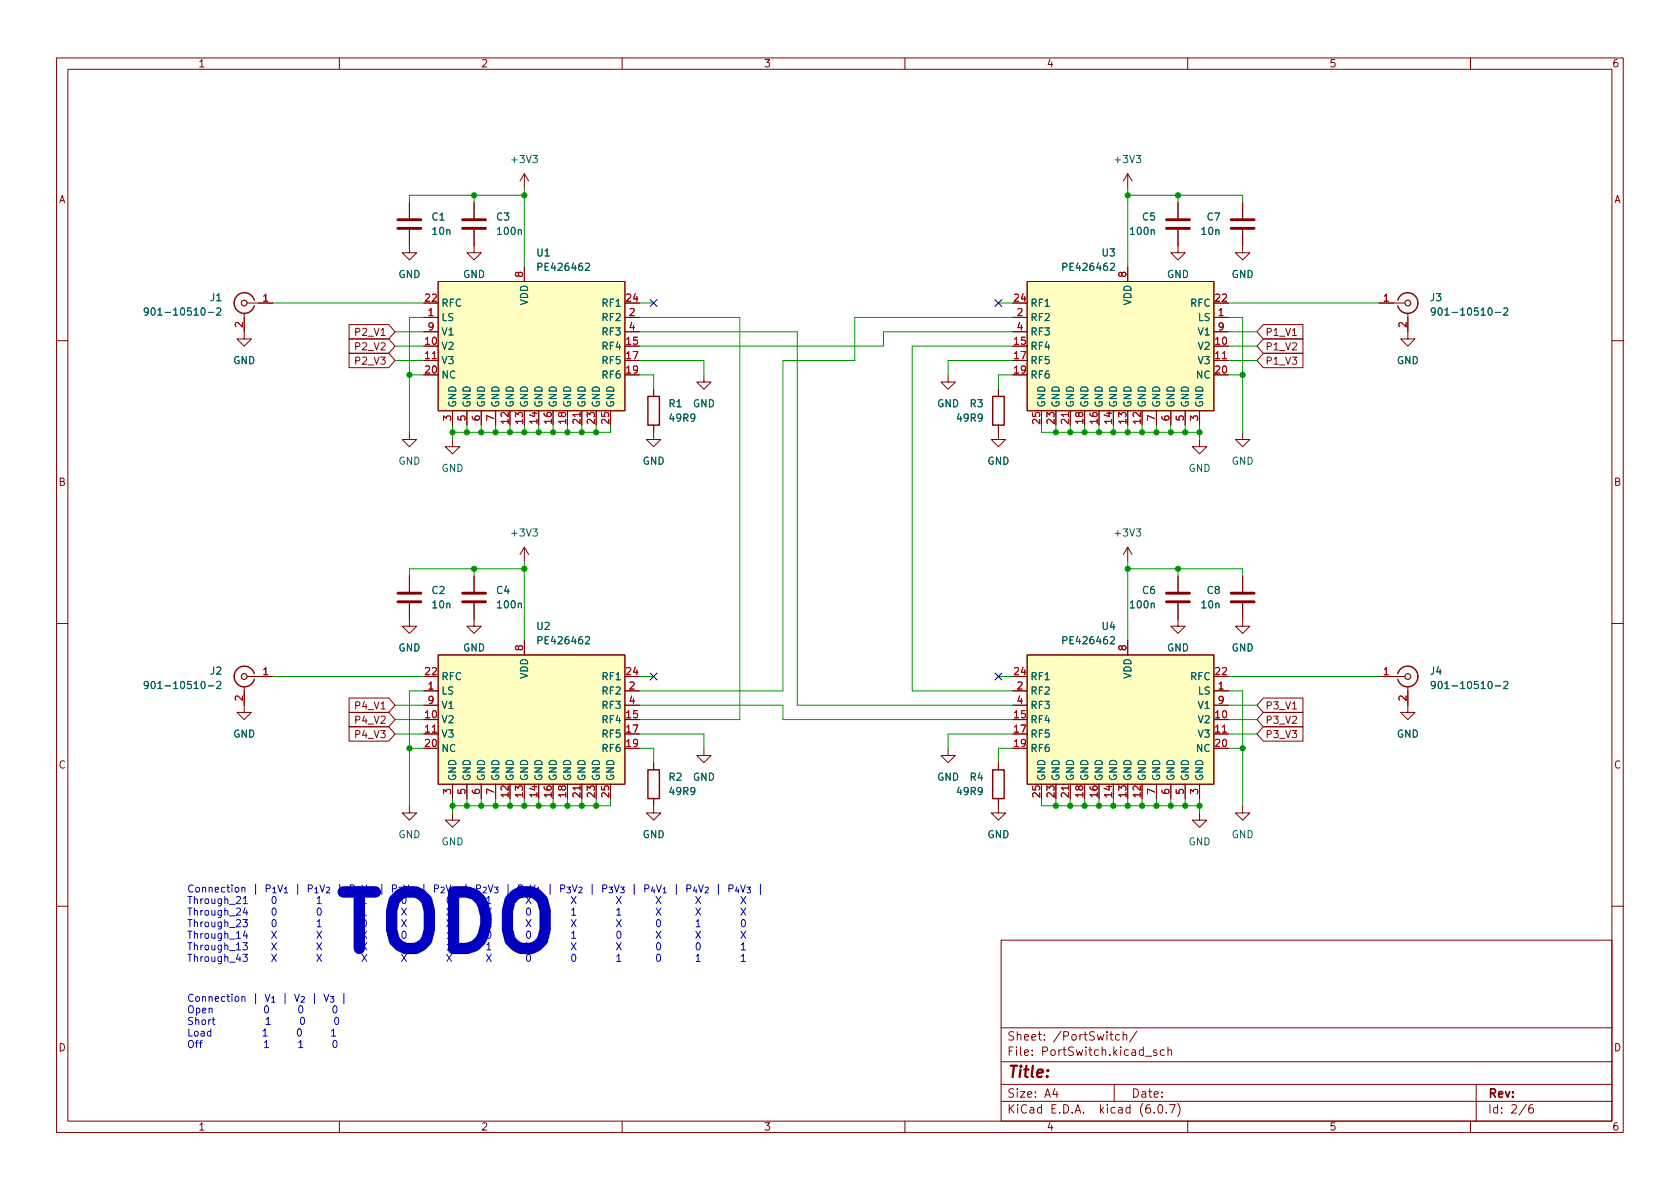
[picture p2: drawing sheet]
<svg xmlns="http://www.w3.org/2000/svg" width="297mm" height="210mm" viewBox="0 0 297 210" stroke-linecap="round" stroke-linejoin="round" font-family="sans-serif">
<g fill="none" stroke="#840000" stroke-width=".18">
<path d="M10 10.2h277v190.1h-277zM12 12.2h273v186.1h-273zM60 10.2v2M110 10.2v2M160 10.2v2M210 10.2v2M260 10.2v2M72.4 35.8v2.8M83.8 35.8v2.8M92.7 30.7v2.6M92.7 30.7l-.8 1.3M92.7 30.7l.8 1.3"/>
<path d="M199.4 30.7v2.6M199.4 30.7l.8 1.3M199.4 30.7l-.8 1.3M208.3 35.8v2.8M219.7 35.8v2.8M43.2 55.4v4.5h1.2l-1.2 1.3-1.3-1.3h1.3M43.7 53.6h4.6M61.7 57.4h7l1.1 1.3-1.1 1.2h-7zM61.7 59.9h7l1.1 1.3-1.1 1.3h-7zM72.4 40.6v4.1h1.3l-1.3 1.3-1.3-1.3h1.3M74.9 56.1h2.6M74.9 58.7h2.6"/>
<path d="M77.5 49.8h33v22.8h-33zM83.8 40.6v4.1h1.3l-1.3 1.3-1.3-1.3h1.3M92.7 47.2v2.6M110.5 56.1h2.5M110.5 58.7h2.5M179.1 56.1h2.5M179.1 58.7h2.5M181.6 49.8h33v22.8h-33zM199.4 47.2v2.6M208.3 40.6v4.1h-1.3l1.3 1.3 1.2-1.3h-1.2M214.6 56.1h2.6M214.6 58.7h2.6"/>
<path d="M219.7 40.6v4.1h-1.3l1.3 1.3 1.3-1.3h-1.3M223.4 57.4h7v2.5h-7l-1.2-1.2zM223.4 59.9h7v2.6h-7l-1.2-1.3zM243.8 53.6h4.6M248.9 55.4v4.5h-1.3l1.3 1.3 1.3-1.3h-1.3M10 60.2h2M61.7 62.5h7l1.1 1.2-1.1 1.3h-7zM72.4 76.4v1.3h1.3l-1.3 1.3-1.3-1.3h1.3M74.9 63.7h2.6M80 77.7v1.3h1.3l-1.3 1.3-1.3-1.3h1.3M80 72.6v2.6M82.5 72.6v2.6"/>
<path d="M85.1 72.6v2.6M87.6 72.6v2.6M102.9 72.6v2.6M115.6 75.2v2.5h1.2l-1.2 1.3-1.3-1.3h1.3M115.6 68.8v1.3M124.5 66.3v1.3h1.2l-1.2 1.2-1.3-1.2h1.3M167.6 66.3v1.3h-1.2l1.2 1.2 1.3-1.2h-1.3M176.5 75.2v2.5h-1.2l1.2 1.3 1.3-1.3h-1.3M176.5 68.8v1.3M189.2 72.6v2.6M204.5 72.6v2.6M207 72.6v2.6"/>
<path d="M209.5 72.6v2.6M212.1 77.7v1.3h-1.3l1.3 1.3 1.3-1.3h-1.3M212.1 72.6v2.6M214.6 63.7h2.6M219.7 76.4v1.3h-1.3l1.3 1.3 1.3-1.3h-1.3M223.4 62.5h7v2.5h-7l-1.2-1.3zM285 60.2h2M92.7 96.8v2.5M92.7 96.8l-.8 1.2M92.7 96.8l.8 1.2M199.4 96.8v2.5M199.4 96.8l.8 1.2"/>
<path d="M199.4 96.8l-.8 1.2M10 110.2h2M43.7 119.6h4.6M72.4 106.7v4h1.3l-1.3 1.3-1.3-1.3h1.3M72.4 101.8v2.8M77.5 115.8h33v22.9h-33zM83.8 106.7v4h1.3l-1.3 1.3-1.3-1.3h1.3M83.8 101.8v2.8M92.7 113.3v2.5M181.6 115.8h33v22.9h-33zM199.4 113.3v2.5M208.3 106.7v4h-1.3l1.3 1.3 1.2-1.3h-1.2"/>
<path d="M208.3 101.8v2.8M219.7 106.7v4h-1.3l1.3 1.3 1.3-1.3h-1.3M219.7 101.8v2.8M243.8 119.6h4.6M285 110.2h2M43.2 121.4v4.6h1.2l-1.2 1.2-1.3-1.2h1.3M61.7 123.4h7l1.1 1.3-1.1 1.3h-7zM61.7 128.5h7l1.1 1.3-1.1 1.3h-7zM61.7 126h7l1.1 1.2-1.1 1.3h-7zM74.9 122.2h2.6M74.9 129.8h2.6M74.9 124.7h2.6"/>
<path d="M80 138.7v2.5M82.5 138.7v2.5M85.1 138.7v2.5M87.6 138.7v2.5M102.9 138.7v2.5M110.5 122.2h2.5M110.5 124.7h2.5M115.6 134.9v1.2M124.5 132.3v1.3h1.2l-1.2 1.3-1.3-1.3h1.3M167.6 132.3v1.3h-1.2l1.2 1.3 1.3-1.3h-1.3M176.5 134.9v1.2M179.1 122.2h2.5"/>
<path d="M179.1 124.7h2.5M189.2 138.7v2.5M204.5 138.7v2.5M207 138.7v2.5M209.5 138.7v2.5M212.1 138.7v2.5M214.6 122.2h2.6M214.6 129.8h2.6M214.6 124.7h2.6M223.4 128.5h7v2.6h-7l-1.2-1.3zM223.4 123.4h7v2.6h-7l-1.2-1.3zM223.4 126h7v2.5h-7l-1.2-1.3z"/>
<path d="M248.9 121.4v4.6h-1.3l1.3 1.2 1.3-1.2h-1.3M72.4 142.5v1.3h1.3l-1.3 1.2-1.3-1.2h1.3M80 143.8v1.2h1.3l-1.3 1.3-1.3-1.3h1.3M115.6 141.2v2.6h1.2l-1.2 1.2-1.3-1.2h1.3M176.5 141.2v2.6h-1.2l1.2 1.2 1.3-1.2h-1.3M212.1 143.8v1.2h-1.3l1.3 1.3 1.3-1.3h-1.3M219.7 142.5v1.3h-1.3l1.3 1.2 1.3-1.2h-1.3M10 160.2h2M177 166.3h108v32h-108zM285 160.2h2M60 198.3v2M110 198.3v2"/>
<path d="M160 198.3v2M177 194.8h108M177 191.8h108M177 187.8h108M177 181.8h108M186.5 192.5l-.4 1h1M186.9 193v1M196.2 182.9h.6M196.4 182.4v1.3l.4 .2M197 191.8v3M197.9 183l-.4-.1-.3 .3v.4l.2 .3h.5M198.6 183.1l.2-.2 .3 .1 .1 .9"/>
<path d="M198.6 182.4v1.5M201 182.4l-1.3 1.9M202.5 186.8h1.1M204.1 196.7v.1M204.5 185.7l-.4-.1-.2 .2 .1 .3 .5 .1v.4h-.6M204.9 195.4l.2-.1a.81 .81 0 0 1 .6 .7 .81 .81 0 0 1-.3 .8h-.2a.81 .81 0 0 1-.6-.6 .81 .81 0 0 1 .3-.8zM205.9 185.7l-.5-.1-.3 .3v.4l.2 .3h.6M206.2 196.7v.1M206.5 185.8l.2-.2 .4 .1v.9M206.5 185.1v1.5M206.8 195.3h1l-.7 1.5M208.2 195.1a1.72 1.72 0 0 1 0 2.3"/>
<path d="M210 198.3v2M260 198.3v2M261 191.8v6.5M269.9 195.3l-1.3 1.9M271 195.3a.6 .6 0 0 0-.7 .7v.5l.1 .3h.5l.2-.1 .1-.5-.2-.2-.4-.1-.3 .3"/>
</g>
<g fill="none" stroke="#840000" stroke-width=".51">
<path d="M70.4 38.9h4M81.8 38.9h4.1M206.2 38.9h4.1M217.7 38.9h4M70.4 40.4h4M81.8 40.4h4.1M206.2 40.4h4.1M217.7 40.4h4M70.4 106.4h4M70.4 104.9h4M81.8 106.4h4.1M81.8 104.9h4.1"/>
<path d="M206.2 106.4h4.1M206.2 104.9h4.1M217.7 106.4h4M217.7 104.9h4"/>
</g>
<g fill="#ffffc2" stroke="#ffffc2" stroke-width=".18">
<path d="M77.5 115.8h33v22.9h-33z"/>
<path d="M181.6 49.8h33v22.8h-33z"/>
<path d="M181.6 115.8h33v22.9h-33z"/>
<path d="M77.5 49.8h33v22.8h-33z"/>
</g>
<path d="M45 53.1a1.81 1.81 0 0 0-2.8-1 1.81 1.81 0 0 0 0 3 1.81 1.81 0 0 0 2.8-1M247.1 53.1a1.81 1.81 0 0 1 2.8-1 1.81 1.81 0 0 1 0 3 1.81 1.81 0 0 1-2.8-1M114.6 70.1h2v5.1h-2zM175.5 70.1h2v5.1h-2zM45 119.1a1.81 1.81 0 0 0-2.8-.9 1.81 1.81 0 0 0 0 2.9 1.81 1.81 0 0 0 2.8-1M247.1 119.1a1.81 1.81 0 0 1 2.8-.9 1.81 1.81 0 0 1 0 2.9 1.81 1.81 0 0 1-2.8-1M114.6 136.1h2v5.1h-2zM175.5 136.1h2v5.1h-2z" fill="none" stroke="#840000" stroke-width=".25"/>
<g fill="none" stroke="#840000" stroke-width=".2">
<circle cx="43.2" cy="53.6" r=".51"/>
<circle cx="248.9" cy="53.6" r=".51"/>
<circle cx="43.2" cy="119.6" r=".51"/>
<circle cx="248.9" cy="119.6" r=".51"/>
</g>
<path d="M26.2 55l-.2 .2h-.3l-.2-.2 .1-.5h.4l.2 .1a.84 .84 0 0 1-.3 1.1h-.3M26.8 54.6l.2-.1a.68 .68 0 0 1 .5 .6 .68 .68 0 0 1-.5 .6l-.2-.1-.1-.4zM38.3 54.6l.5-.1 .2 .3-.7 .9h.7M253.8 55l-.3 .2h-.2l-.2-.2 .1-.5h.3l.2 .1a.84 .84 0 0 1-.3 1.1h-.2M254.4 54.6l.2-.1a.68 .68 0 0 1 .4 .6 .68 .68 0 0 1-.4 .6l-.2-.1-.1-.4zM265.9 54.6l.5-.1 .2 .3-.8 .9h.8M26.2 121l-.2 .3h-.3l-.2-.3 .1-.4 .4-.1 .2 .1a.84 .84 0 0 1-.3 1.2h-.3M26.8 120.6l.2-.1a.68 .68 0 0 1 .5 .6 .68 .68 0 0 1-.5 .7l-.2-.2-.1-.3zM38.3 120.6l.5-.1 .2 .4-.7 .9h.7M253.8 121l-.3 .3h-.2l-.2-.3 .1-.4 .3-.1 .2 .1a.84 .84 0 0 1-.3 1.2h-.2M254.4 120.6l.2-.1a.68 .68 0 0 1 .4 .6 .68 .68 0 0 1-.4 .7l-.2-.2-.1-.3zM265.9 120.6l.5-.1 .2 .4-.8 .9h.8" fill="none" stroke="#006464" stroke-width=".18"/>
<g fill="none" stroke="#0000c2" stroke-width=".18">
<path d="M43 158.9l.4-.4v1.3M43 159.8h.7M48.3 158.6l.1-.1a.68 .68 0 0 1 .4 .7 .68 .68 0 0 1-.4 .6 .84 .84 0 0 1-.1-1.2zM109 158.5l.8 1.3M109.8 158.5l-.8 1.3M116 158.5l.9 1.3M116.9 158.5l-.9 1.3M123 158.5l.9 1.3M123.9 158.5l-.9 1.3M131 158.5l.9 1.3M131.9 158.5l-.9 1.3M37.7 179.9v1.1l.3 .2"/>
<path d="M43 162.6h.7l-.4 .5 .4 .1v.6l-.2 .1-.5-.1M43 166.7h.7l-.4 .5 .4 .1v.6l-.2 .1-.5-.1M43 168.7h.7l-.4 .5 .4 .2v.5l-.2 .1-.5-.1M43.3 160.5l-.3 .9h.8M43.3 164.6l-.3 .9h.8M43.6 161v.8M43.6 165.1v.8M46.9 178l.2-.1a.68 .68 0 0 1 .4 .6 .68 .68 0 0 1-.4 .6l-.2-.1-.1-.4zM48 164.7l.9 1.2M48 166.7l.9 1.3M48 168.7l.9 1.3M48.3 160.6h.1a.68 .68 0 0 1 .4 .6 .68 .68 0 0 1-.4 .6 .84 .84 0 0 1-.1-1.2z"/>
<path d="M48.3 162.7l.1-.1a.68 .68 0 0 1 .4 .6 .68 .68 0 0 1-.4 .7 .84 .84 0 0 1-.1-1.2zM48.9 164.7l-.9 1.2M48.9 166.7l-.9 1.3M48.9 168.7l-.9 1.3M52.9 178l.2-.1a.68 .68 0 0 1 .5 .6 .68 .68 0 0 1-.5 .6l-.2-.1-.1-.4zM59 178l.2-.1a.68 .68 0 0 1 .4 .6 .68 .68 0 0 1-.4 .6l-.2-.1-.1-.4zM60.8 175.7v1.8M109 162.6l.8 1.3M109 166.7l.8 1.3M109.1 160.9l.3-.3v1.2M109.1 169.1l.3-.4v1.3M109.1 161.8h.7"/>
<path d="M109.1 170h.7M109.2 164.8l.2-.1a.68 .68 0 0 1 .4 .6 .68 .68 0 0 1-.4 .6l-.2-.1-.1-.4zM109.8 162.6l-.8 1.3M109.8 166.7l-.8 1.3M116 160.6l.9 1.2M116 164.7l.9 1.2M116.2 162.7l.2-.1a.68 .68 0 0 1 .4 .6 .68 .68 0 0 1-.4 .7l-.2-.1-.1-.4zM116.2 166.8l.2-.1a.68 .68 0 0 1 .4 .6 .68 .68 0 0 1-.4 .7l-.2-.1-.1-.4zM116.2 168.9l.2-.2a.68 .68 0 0 1 .4 .7 .68 .68 0 0 1-.4 .6l-.2-.1-.1-.4zM116.9 160.6l-.9 1.2M116.9 164.7l-.9 1.2M123 160.6l.9 1.2"/>
<path d="M123 164.7l.9 1.2M123.1 163l.3-.4v1.3M123.1 169.1l.3-.4v1.3M123.1 163.9h.7M123.1 170h.7M123.2 166.8l.2-.1a.68 .68 0 0 1 .4 .6 .68 .68 0 0 1-.4 .7l-.2-.1-.1-.4zM123.9 160.6l-.9 1.2M123.9 164.7l-.9 1.2M131 160.6l.9 1.2M131 164.7l.9 1.2M131.1 167.1l.3-.4v1.3M131.1 169.1l.3-.4v1.3"/>
<path d="M131.1 168h.7M131.1 170h.7M131.2 162.7l.2-.1a.68 .68 0 0 1 .4 .6 .68 .68 0 0 1-.4 .7l-.2-.1-.1-.4zM131.9 160.6l-.9 1.2M131.9 164.7l-.9 1.2M37.5 180.3h.5M46.5 182.3l.4-.4v1.3M46.5 183.2h.7M46.8 184.4l.3-.4v1.3M46.8 185.3h.7M47.1 180.3l.3-.4v1.3M47.1 181.2h.7"/>
<path d="M52.8 182l.1-.1a.68 .68 0 0 1 .4 .7 .68 .68 0 0 1-.4 .6 .84 .84 0 0 1-.1-1.2zM52.8 184.4l.4-.4v1.3M52.8 185.3h.7M53.2 180l.2-.1a.68 .68 0 0 1 .5 .6 .68 .68 0 0 1-.5 .7l-.2-.2-.1-.3zM58.6 182.3l.4-.4v1.3M58.6 183.2h.7M59 184.1l.2-.1a.68 .68 0 0 1 .4 .6 .68 .68 0 0 1-.4 .7l-.2-.2-.1-.3zM59.3 180l.2-.1a.68 .68 0 0 1 .4 .6 .68 .68 0 0 1-.4 .7l-.2-.2-.1-.3z"/>
</g>
<g fill="none" stroke="#009600" stroke-width=".18">
<path d="M83.8 34.5v1.3M92.7 34.5h-20.3v1.3M92.7 33.3v13.9M199.4 33.3v13.9M199.4 34.5h20.3v1.3M208.3 34.5v1.3M48.3 53.6h26.6M69.8 58.7h5.1M74.9 56.1h-2.5v20.3M113 56.1h17.8v71.1h-17.8M113 58.7h28v66h38.1M113 53.6h2.6"/>
<path d="M176.5 53.6h2.6M179.1 56.1h-28v7.6h-12.7v58.5h-25.4M179.1 58.7h-22.9v2.5h-43.2M217.2 58.7h5M217.2 56.1h2.5v20.3M217.2 53.6h26.6M69.8 61.2h5.1M69.8 63.7h5.1M72.4 66.3h2.5M80 75.2v2.5M82.5 75.2v1.2M85.1 75.2v1.2"/>
<path d="M87.6 75.2v1.2M90.2 75.2v1.2M92.7 75.2v1.2M95.2 75.2v1.2M97.8 75.2v1.2M100.3 75.2v1.2M102.9 75.2v1.2M105.4 75.2v1.2M107.9 75.2v1.2h-27.9M113 66.3h2.6v2.5M113 63.7h11.5v2.6M179.1 66.3h-2.6v2.5"/>
<path d="M179.1 63.7h-11.5v2.6M179.1 61.2h-17.8v61h17.8M184.1 75.2v1.2h28M186.7 75.2v1.2M189.2 75.2v1.2M191.8 75.2v1.2M194.3 75.2v1.2M196.8 75.2v1.2M199.4 75.2v1.2M201.9 75.2v1.2M204.5 75.2v1.2M207 75.2v1.2"/>
<path d="M209.5 75.2v1.2M212.1 75.2v2.5M217.2 61.2h5M217.2 66.3h2.5M217.2 63.7h5M92.7 99.3v14M199.4 99.3v14M48.3 119.6h26.6M83.8 100.6v1.2M92.7 100.6h-20.3v1.2M113 119.6h2.6M176.5 119.6h2.6"/>
<path d="M199.4 100.6h20.3v1.2M208.3 100.6v1.2M217.2 119.6h26.6M69.8 129.8h5.1M69.8 127.2h5.1M69.8 124.7h5.1M72.4 132.3h2.5M74.9 122.2h-2.5v20.3M113 129.8h11.5v2.5M113 132.3h2.6v2.6M113 124.7h25.4v2.5h40.7M179.1 132.3h-2.6v2.6"/>
<path d="M179.1 129.8h-11.5v2.5M217.2 129.8h5M217.2 132.3h2.5M217.2 127.2h5M217.2 122.2h2.5v20.3M217.2 124.7h5M80 141.2v2.6M82.5 141.2v1.3M85.1 141.2v1.3M87.6 141.2v1.3M90.2 141.2v1.3M92.7 141.2v1.3"/>
<path d="M95.2 141.2v1.3M97.8 141.2v1.3M100.3 141.2v1.3M102.9 141.2v1.3M105.4 141.2v1.3M107.9 141.2v1.3h-27.9M184.1 141.2v1.3h28M186.7 141.2v1.3M189.2 141.2v1.3M191.8 141.2v1.3M194.3 141.2v1.3M196.8 141.2v1.3"/>
<path d="M199.4 141.2v1.3M201.9 141.2v1.3M204.5 141.2v1.3M207 141.2v1.3M209.5 141.2v1.3M212.1 141.2v2.6"/>
</g>
<path d="M115 53l1.2 1.2M116.2 53l-1.2 1.2M175.9 53l1.2 1.2M177.1 53l-1.2 1.2M115 119l1.2 1.2M116.2 119l-1.2 1.2M175.9 119l1.2 1.2M177.1 119l-1.2 1.2" fill="none" stroke="#000084" stroke-width=".18"/>
<g fill="#009600" stroke="#009600" stroke-width=".18">
<circle cx="199.4" cy="142.5" r=".46"/>
<circle cx="196.8" cy="142.5" r=".46"/>
<circle cx="189.2" cy="142.5" r=".46"/>
<circle cx="186.7" cy="142.5" r=".46"/>
<circle cx="194.3" cy="142.5" r=".46"/>
<circle cx="191.8" cy="142.5" r=".46"/>
<circle cx="201.9" cy="142.5" r=".46"/>
<circle cx="191.8" cy="76.4" r=".46"/>
<circle cx="194.3" cy="76.4" r=".46"/>
<circle cx="199.4" cy="76.4" r=".46"/>
<circle cx="189.2" cy="76.4" r=".46"/>
<circle cx="186.7" cy="76.4" r=".46"/>
<circle cx="196.8" cy="76.4" r=".46"/>
<circle cx="199.4" cy="34.5" r=".46"/>
<circle cx="208.3" cy="34.5" r=".46"/>
<circle cx="201.9" cy="76.4" r=".46"/>
<circle cx="204.5" cy="76.4" r=".46"/>
<circle cx="207" cy="76.4" r=".46"/>
<circle cx="219.7" cy="66.3" r=".46"/>
<circle cx="212.1" cy="76.4" r=".46"/>
<circle cx="209.5" cy="76.4" r=".46"/>
<circle cx="209.5" cy="142.5" r=".46"/>
<circle cx="212.1" cy="142.5" r=".46"/>
<circle cx="207" cy="142.5" r=".46"/>
<circle cx="204.5" cy="142.5" r=".46"/>
<circle cx="208.3" cy="100.6" r=".46"/>
<circle cx="199.4" cy="100.6" r=".46"/>
<circle cx="219.7" cy="132.3" r=".46"/>
<circle cx="72.4" cy="132.3" r=".46"/>
<circle cx="83.8" cy="100.6" r=".46"/>
<circle cx="92.7" cy="100.6" r=".46"/>
<circle cx="80" cy="142.5" r=".46"/>
<circle cx="90.2" cy="76.4" r=".46"/>
<circle cx="92.7" cy="34.5" r=".46"/>
<circle cx="83.8" cy="34.5" r=".46"/>
<circle cx="72.4" cy="66.3" r=".46"/>
<circle cx="82.5" cy="76.4" r=".46"/>
<circle cx="80" cy="76.4" r=".46"/>
<circle cx="102.9" cy="142.5" r=".46"/>
<circle cx="105.4" cy="142.5" r=".46"/>
<circle cx="102.9" cy="76.4" r=".46"/>
<circle cx="97.8" cy="76.4" r=".46"/>
<circle cx="100.3" cy="76.4" r=".46"/>
<circle cx="87.6" cy="76.4" r=".46"/>
<circle cx="85.1" cy="76.4" r=".46"/>
<circle cx="92.7" cy="76.4" r=".46"/>
<circle cx="95.2" cy="76.4" r=".46"/>
<circle cx="105.4" cy="76.4" r=".46"/>
<circle cx="95.2" cy="142.5" r=".46"/>
<circle cx="92.7" cy="142.5" r=".46"/>
<circle cx="90.2" cy="142.5" r=".46"/>
<circle cx="85.1" cy="142.5" r=".46"/>
<circle cx="87.6" cy="142.5" r=".46"/>
<circle cx="100.3" cy="142.5" r=".46"/>
<circle cx="97.8" cy="142.5" r=".46"/>
<circle cx="82.5" cy="142.5" r=".46"/>
</g>
<text font-size="13.9" fill="#0000c2" x="58.4" y="168.2">TODO</text>
<text font-size="2.8" fill="#840000" x="178" y="190.6">Title:</text>
<g font-size="2.1" fill="#840000">
<text x="178" y="184">Sheet: /PortSwitch/</text>
<text x="178" y="186.7">File: PortSwitch.kicad_sch</text>
<text x="178" y="196.9">KiCad E.D.A. kicad (6.0.7)</text>
<text x="178" y="194.1">Size: A4</text>
<text x="200" y="194.1">Date:</text>
<text x="263" y="194.1">Rev:</text>
<text x="263" y="196.9">Id: 2/6</text>
</g>
<g font-size="1.8" fill="#840000">
<text x="35" y="11.9">1</text>
<text x="85" y="11.9">2</text>
<text x="135" y="11.9">3</text>
<text x="185" y="11.9">4</text>
<text x="235" y="11.9">5</text>
<text x="285" y="11.9">6</text>
<text x="10.3" y="35.9">A</text>
<text x="285.3" y="35.9">A</text>
<text x="63.1" y="59.4">P2_V1</text>
<text x="223.7" y="59.4">P1_V1</text>
<text x="63.1" y="61.9">P2_V2</text>
<text x="63.1" y="64.5">P2_V3</text>
<text x="223.7" y="64.5">P1_V3</text>
<text x="223.7" y="61.9">P1_V2</text>
<text x="10.3" y="85.9">B</text>
<text x="285.3" y="85.9">B</text>
<text x="63.1" y="125.4">P4_V1</text>
<text x="223.7" y="125.4">P3_V1</text>
<text x="63.1" y="130.5">P4_V3</text>
<text x="63.1" y="128">P4_V2</text>
<text x="223.7" y="130.5">P3_V3</text>
<text x="223.7" y="128">P3_V2</text>
<text x="10.3" y="135.9">C</text>
<text x="285.3" y="135.9">C</text>
<text x="10.3" y="185.9">D</text>
<text x="285.3" y="185.9">D</text>
<text x="35" y="199.9">1</text>
<text x="85" y="199.9">2</text>
<text x="135" y="199.9">3</text>
<text x="185" y="199.9">4</text>
<text x="235" y="199.9">5</text>
<text x="285" y="199.9">6</text>
</g>
<g font-size="1.8" fill="#006464">
<text x="90.6" y="28.8">+3V3</text>
<text x="197.3" y="28.8">+3V3</text>
<text x="76.4" y="39">C1</text>
<text x="76.5" y="41.5">10n</text>
<text x="87.8" y="39">C3</text>
<text x="88.1" y="41.5">100n</text>
<text x="200" y="41.5">100n</text>
<text x="202" y="39">C5</text>
<text x="212.5" y="41.5">10n</text>
<text x="213.5" y="39">C7</text>
<text x="94.9" y="45.3">U1</text>
<text x="95.5" y="47.9">PE426462</text>
<text x="188.3" y="47.9">PE426462</text>
<text x="194.9" y="45.3">U3</text>
<text x="37.2" y="53.2">J1</text>
<text x="70.4" y="49.1">GND</text>
<text x="81.9" y="49.1">GND</text>
<text x="206.3" y="49.1">GND</text>
<text x="217.7" y="49.1">GND</text>
<text x="252.9" y="53.2">J3</text>
<text x="27.3" y="55.8">901-10510-2</text>
<text x="78" y="56.8">LS</text>
<text x="78" y="54.2">RFC</text>
<text x="78" y="59.3">V1</text>
<text x="93.3" y="54" transform="rotate(-90 93.3 54)">VDD</text>
<text x="106.6" y="56.8">RF2</text>
<text x="106.6" y="54.2">RF1</text>
<text x="106.6" y="59.3">RF3</text>
<text x="182.1" y="56.8">RF2</text>
<text x="182.1" y="54.2">RF1</text>
<text x="182.1" y="59.3">RF3</text>
<text x="200" y="54" transform="rotate(-90 200 54)">VDD</text>
<text x="210.5" y="54.2">RFC</text>
<text x="211.9" y="56.8">LS</text>
<text x="212" y="59.3">V1</text>
<text x="254.8" y="55.8">901-10510-2</text>
<text x="41.2" y="64.4">GND</text>
<text x="78" y="61.8">V2</text>
<text x="78" y="64.4">V3</text>
<text x="106.6" y="61.8">RF4</text>
<text x="106.6" y="64.4">RF5</text>
<text x="182.1" y="61.8">RF4</text>
<text x="182.1" y="64.4">RF5</text>
<text x="212" y="61.8">V2</text>
<text x="212" y="64.4">V3</text>
<text x="247" y="64.4">GND</text>
<text x="78" y="66.9">NC</text>
<text x="106.6" y="66.9">RF6</text>
<text x="182.1" y="66.9">RF6</text>
<text x="211.6" y="66.9">NC</text>
<text x="80.6" y="72.1" transform="rotate(-90 80.6 72.1)">GND</text>
<text x="83.2" y="72.1" transform="rotate(-90 83.2 72.1)">GND</text>
<text x="85.7" y="72.1" transform="rotate(-90 85.7 72.1)">GND</text>
<text x="88.3" y="72.1" transform="rotate(-90 88.3 72.1)">GND</text>
<text x="90.8" y="72.1" transform="rotate(-90 90.8 72.1)">GND</text>
<text x="93.3" y="72.1" transform="rotate(-90 93.3 72.1)">GND</text>
<text x="95.9" y="72.1" transform="rotate(-90 95.9 72.1)">GND</text>
<text x="98.4" y="72.1" transform="rotate(-90 98.4 72.1)">GND</text>
<text x="101" y="72.1" transform="rotate(-90 101 72.1)">GND</text>
<text x="103.5" y="72.1" transform="rotate(-90 103.5 72.1)">GND</text>
<text x="106" y="72.1" transform="rotate(-90 106 72.1)">GND</text>
<text x="108.6" y="72.1" transform="rotate(-90 108.6 72.1)">GND</text>
<text x="118.3" y="72">R1</text>
<text x="118.5" y="74.5">49R9</text>
<text x="122.5" y="72">GND</text>
<text x="165.7" y="72">GND</text>
<text x="169.3" y="74.5">49R9</text>
<text x="171.5" y="72">R3</text>
<text x="184.8" y="72.1" transform="rotate(-90 184.8 72.1)">GND</text>
<text x="187.3" y="72.1" transform="rotate(-90 187.3 72.1)">GND</text>
<text x="189.9" y="72.1" transform="rotate(-90 189.9 72.1)">GND</text>
<text x="192.4" y="72.1" transform="rotate(-90 192.4 72.1)">GND</text>
<text x="194.9" y="72.1" transform="rotate(-90 194.9 72.1)">GND</text>
<text x="197.5" y="72.1" transform="rotate(-90 197.5 72.1)">GND</text>
<text x="200" y="72.1" transform="rotate(-90 200 72.1)">GND</text>
<text x="202.6" y="72.1" transform="rotate(-90 202.6 72.1)">GND</text>
<text x="205.1" y="72.1" transform="rotate(-90 205.1 72.1)">GND</text>
<text x="207.6" y="72.1" transform="rotate(-90 207.6 72.1)">GND</text>
<text x="210.2" y="72.1" transform="rotate(-90 210.2 72.1)">GND</text>
<text x="212.7" y="72.1" transform="rotate(-90 212.7 72.1)">GND</text>
<text x="70.4" y="82.2">GND</text>
<text x="78" y="83.4">GND</text>
<text x="113.6" y="82.2">GND</text>
<text x="174.6" y="82.2">GND</text>
<text x="210.1" y="83.4">GND</text>
<text x="217.7" y="82.2">GND</text>
<text x="90.6" y="94.9">+3V3</text>
<text x="197.3" y="94.9">+3V3</text>
<text x="76.4" y="105">C2</text>
<text x="76.5" y="107.6">10n</text>
<text x="87.8" y="105">C4</text>
<text x="88.1" y="107.6">100n</text>
<text x="200" y="107.6">100n</text>
<text x="202" y="105">C6</text>
<text x="212.5" y="107.6">10n</text>
<text x="213.5" y="105">C8</text>
<text x="94.9" y="111.4">U2</text>
<text x="95.5" y="113.9">PE426462</text>
<text x="188.3" y="113.9">PE426462</text>
<text x="194.9" y="111.4">U4</text>
<text x="37.2" y="119.3">J2</text>
<text x="70.4" y="115.2">GND</text>
<text x="81.9" y="115.2">GND</text>
<text x="206.3" y="115.2">GND</text>
<text x="217.7" y="115.2">GND</text>
<text x="252.9" y="119.3">J4</text>
<text x="27.3" y="121.8">901-10510-2</text>
<text x="78" y="122.8">LS</text>
<text x="78" y="120.3">RFC</text>
<text x="78" y="125.3">V1</text>
<text x="93.3" y="120.1" transform="rotate(-90 93.3 120.1)">VDD</text>
<text x="106.6" y="122.8">RF2</text>
<text x="106.6" y="120.3">RF1</text>
<text x="106.6" y="125.3">RF3</text>
<text x="182.1" y="122.8">RF2</text>
<text x="182.1" y="120.3">RF1</text>
<text x="182.1" y="125.3">RF3</text>
<text x="200" y="120.1" transform="rotate(-90 200 120.1)">VDD</text>
<text x="210.5" y="120.3">RFC</text>
<text x="211.9" y="122.8">LS</text>
<text x="212" y="125.3">V1</text>
<text x="254.8" y="121.8">901-10510-2</text>
<text x="41.2" y="130.4">GND</text>
<text x="78" y="127.9">V2</text>
<text x="78" y="130.4">V3</text>
<text x="106.6" y="127.9">RF4</text>
<text x="106.6" y="130.4">RF5</text>
<text x="182.1" y="127.9">RF4</text>
<text x="182.1" y="130.4">RF5</text>
<text x="212" y="127.9">V2</text>
<text x="212" y="130.4">V3</text>
<text x="247" y="130.4">GND</text>
<text x="78" y="133">NC</text>
<text x="106.6" y="133">RF6</text>
<text x="182.1" y="133">RF6</text>
<text x="211.6" y="133">NC</text>
<text x="80.6" y="138.2" transform="rotate(-90 80.6 138.2)">GND</text>
<text x="83.2" y="138.2" transform="rotate(-90 83.2 138.2)">GND</text>
<text x="85.7" y="138.2" transform="rotate(-90 85.7 138.2)">GND</text>
<text x="88.3" y="138.2" transform="rotate(-90 88.3 138.2)">GND</text>
<text x="90.8" y="138.2" transform="rotate(-90 90.8 138.2)">GND</text>
<text x="93.3" y="138.2" transform="rotate(-90 93.3 138.2)">GND</text>
<text x="95.9" y="138.2" transform="rotate(-90 95.9 138.2)">GND</text>
<text x="98.4" y="138.2" transform="rotate(-90 98.4 138.2)">GND</text>
<text x="101" y="138.2" transform="rotate(-90 101 138.2)">GND</text>
<text x="103.5" y="138.2" transform="rotate(-90 103.5 138.2)">GND</text>
<text x="106" y="138.2" transform="rotate(-90 106 138.2)">GND</text>
<text x="108.6" y="138.2" transform="rotate(-90 108.6 138.2)">GND</text>
<text x="118.3" y="138">R2</text>
<text x="118.5" y="140.6">49R9</text>
<text x="122.5" y="138">GND</text>
<text x="165.7" y="138">GND</text>
<text x="169.3" y="140.6">49R9</text>
<text x="171.5" y="138">R4</text>
<text x="184.8" y="138.2" transform="rotate(-90 184.8 138.2)">GND</text>
<text x="187.3" y="138.2" transform="rotate(-90 187.3 138.2)">GND</text>
<text x="189.9" y="138.2" transform="rotate(-90 189.9 138.2)">GND</text>
<text x="192.4" y="138.2" transform="rotate(-90 192.4 138.2)">GND</text>
<text x="194.9" y="138.2" transform="rotate(-90 194.9 138.2)">GND</text>
<text x="197.5" y="138.2" transform="rotate(-90 197.5 138.2)">GND</text>
<text x="200" y="138.2" transform="rotate(-90 200 138.2)">GND</text>
<text x="202.6" y="138.2" transform="rotate(-90 202.6 138.2)">GND</text>
<text x="205.1" y="138.2" transform="rotate(-90 205.1 138.2)">GND</text>
<text x="207.6" y="138.2" transform="rotate(-90 207.6 138.2)">GND</text>
<text x="210.2" y="138.2" transform="rotate(-90 210.2 138.2)">GND</text>
<text x="212.7" y="138.2" transform="rotate(-90 212.7 138.2)">GND</text>
<text x="70.4" y="148.2">GND</text>
<text x="78" y="149.5">GND</text>
<text x="113.6" y="148.2">GND</text>
<text x="174.6" y="148.2">GND</text>
<text x="210.1" y="149.5">GND</text>
<text x="217.7" y="148.2">GND</text>
</g>
<g font-size="1.8" fill="#a90000">
<text x="46.5" y="53.3">1</text>
<text x="75.2" y="53.3">22</text>
<text x="92.5" y="49" transform="rotate(-90 92.5 49)">8</text>
<text x="110.8" y="53.3">24</text>
<text x="179.4" y="53.3">24</text>
<text x="199.1" y="49" transform="rotate(-90 199.1 49)">8</text>
<text x="214.9" y="53.3">22</text>
<text x="244.6" y="53.3">1</text>
<text x="42.9" y="57.9" transform="rotate(-90 42.9 57.9)">2</text>
<text x="75.7" y="55.9">1</text>
<text x="75.7" y="58.4">9</text>
<text x="111.3" y="55.9">2</text>
<text x="111.3" y="58.4">4</text>
<text x="179.8" y="55.9">2</text>
<text x="179.8" y="58.4">4</text>
<text x="215.4" y="55.9">1</text>
<text x="215.4" y="58.4">9</text>
<text x="248.7" y="57.9" transform="rotate(-90 248.7 57.9)">2</text>
<text x="75.2" y="61">10</text>
<text x="75.2" y="63.5">11</text>
<text x="110.8" y="61">15</text>
<text x="110.8" y="63.5">17</text>
<text x="179.4" y="61">15</text>
<text x="179.4" y="63.5">17</text>
<text x="214.9" y="61">10</text>
<text x="214.9" y="63.5">11</text>
<text x="75.2" y="66">20</text>
<text x="110.8" y="66">19</text>
<text x="179.4" y="66">19</text>
<text x="214.9" y="66">20</text>
<text x="79.8" y="74.4" transform="rotate(-90 79.8 74.4)">3</text>
<text x="82.3" y="74.4" transform="rotate(-90 82.3 74.4)">5</text>
<text x="84.8" y="74.4" transform="rotate(-90 84.8 74.4)">6</text>
<text x="87.4" y="74.4" transform="rotate(-90 87.4 74.4)">7</text>
<text x="89.9" y="74.9" transform="rotate(-90 89.9 74.9)">12</text>
<text x="92.5" y="74.9" transform="rotate(-90 92.5 74.9)">13</text>
<text x="95" y="74.9" transform="rotate(-90 95 74.9)">14</text>
<text x="97.5" y="74.9" transform="rotate(-90 97.5 74.9)">16</text>
<text x="100.1" y="74.9" transform="rotate(-90 100.1 74.9)">18</text>
<text x="102.6" y="74.9" transform="rotate(-90 102.6 74.9)">21</text>
<text x="105.2" y="74.9" transform="rotate(-90 105.2 74.9)">23</text>
<text x="107.7" y="74.9" transform="rotate(-90 107.7 74.9)">25</text>
<text x="183.9" y="74.9" transform="rotate(-90 183.9 74.9)">25</text>
<text x="186.4" y="74.9" transform="rotate(-90 186.4 74.9)">23</text>
<text x="189" y="74.9" transform="rotate(-90 189 74.9)">21</text>
<text x="191.5" y="74.9" transform="rotate(-90 191.5 74.9)">18</text>
<text x="194.1" y="74.9" transform="rotate(-90 194.1 74.9)">16</text>
<text x="196.6" y="74.9" transform="rotate(-90 196.6 74.9)">14</text>
<text x="199.1" y="74.9" transform="rotate(-90 199.1 74.9)">13</text>
<text x="201.7" y="74.9" transform="rotate(-90 201.7 74.9)">12</text>
<text x="204.2" y="74.4" transform="rotate(-90 204.2 74.4)">7</text>
<text x="206.8" y="74.4" transform="rotate(-90 206.8 74.4)">6</text>
<text x="209.3" y="74.4" transform="rotate(-90 209.3 74.4)">5</text>
<text x="211.8" y="74.4" transform="rotate(-90 211.8 74.4)">3</text>
<text x="46.5" y="119.4">1</text>
<text x="75.2" y="119.4">22</text>
<text x="92.5" y="115" transform="rotate(-90 92.5 115)">8</text>
<text x="110.8" y="119.4">24</text>
<text x="179.4" y="119.4">24</text>
<text x="199.1" y="115" transform="rotate(-90 199.1 115)">8</text>
<text x="214.9" y="119.4">22</text>
<text x="244.6" y="119.4">1</text>
<text x="42.9" y="123.9" transform="rotate(-90 42.9 123.9)">2</text>
<text x="75.7" y="121.9">1</text>
<text x="75.7" y="124.5">9</text>
<text x="111.3" y="121.9">2</text>
<text x="111.3" y="124.5">4</text>
<text x="179.8" y="121.9">2</text>
<text x="179.8" y="124.5">4</text>
<text x="215.4" y="121.9">1</text>
<text x="215.4" y="124.5">9</text>
<text x="248.7" y="123.9" transform="rotate(-90 248.7 123.9)">2</text>
<text x="75.2" y="127">10</text>
<text x="75.2" y="129.5">11</text>
<text x="110.8" y="127">15</text>
<text x="110.8" y="129.5">17</text>
<text x="179.4" y="127">15</text>
<text x="179.4" y="129.5">17</text>
<text x="214.9" y="127">10</text>
<text x="214.9" y="129.5">11</text>
<text x="75.2" y="132.1">20</text>
<text x="110.8" y="132.1">19</text>
<text x="179.4" y="132.1">19</text>
<text x="214.9" y="132.1">20</text>
<text x="79.8" y="140.4" transform="rotate(-90 79.8 140.4)">3</text>
<text x="82.3" y="140.4" transform="rotate(-90 82.3 140.4)">5</text>
<text x="84.8" y="140.4" transform="rotate(-90 84.8 140.4)">6</text>
<text x="87.4" y="140.4" transform="rotate(-90 87.4 140.4)">7</text>
<text x="89.9" y="140.9" transform="rotate(-90 89.9 140.9)">12</text>
<text x="92.5" y="140.9" transform="rotate(-90 92.5 140.9)">13</text>
<text x="95" y="140.9" transform="rotate(-90 95 140.9)">14</text>
<text x="97.5" y="140.9" transform="rotate(-90 97.5 140.9)">16</text>
<text x="100.1" y="140.9" transform="rotate(-90 100.1 140.9)">18</text>
<text x="102.6" y="140.9" transform="rotate(-90 102.6 140.9)">21</text>
<text x="105.2" y="140.9" transform="rotate(-90 105.2 140.9)">23</text>
<text x="107.7" y="140.9" transform="rotate(-90 107.7 140.9)">25</text>
<text x="183.9" y="140.9" transform="rotate(-90 183.9 140.9)">25</text>
<text x="186.4" y="140.9" transform="rotate(-90 186.4 140.9)">23</text>
<text x="189" y="140.9" transform="rotate(-90 189 140.9)">21</text>
<text x="191.5" y="140.9" transform="rotate(-90 191.5 140.9)">18</text>
<text x="194.1" y="140.9" transform="rotate(-90 194.1 140.9)">16</text>
<text x="196.6" y="140.9" transform="rotate(-90 196.6 140.9)">14</text>
<text x="199.1" y="140.9" transform="rotate(-90 199.1 140.9)">13</text>
<text x="201.7" y="140.9" transform="rotate(-90 201.7 140.9)">12</text>
<text x="204.2" y="140.4" transform="rotate(-90 204.2 140.4)">7</text>
<text x="206.8" y="140.4" transform="rotate(-90 206.8 140.4)">6</text>
<text x="209.3" y="140.4" transform="rotate(-90 209.3 140.4)">5</text>
<text x="211.8" y="140.4" transform="rotate(-90 211.8 140.4)">3</text>
</g>
<g font-size="1.8" fill="#0000c2">
<text x="33" y="157.8">Connection | P_{1}V_{1} | P_{1}V_{2} | P_{1}V_{3} | P_{2}V_{1} | P_{2}V_{2} | P_{2}V_{3} | P_{3}V_{1} | P_{3}V_{2} | P_{3}V_{3} | P_{4}V_{1} | P_{4}V_{2} | P_{4}V_{3} |</text>
<text x="33" y="159.9">Through_21</text>
<text x="33" y="161.9">Through_24</text>
<text x="78.8" y="159.9">X</text>
<text x="79" y="161.9">1</text>
<text x="33" y="163.9">Through_23</text>
<text x="33" y="166">Through_14</text>
<text x="70.2" y="163.9">X</text>
<text x="79" y="166">0</text>
<text x="33" y="168">Through_13</text>
<text x="33" y="170.1">Through_43</text>
<text x="70.2" y="168">X</text>
<text x="70.8" y="170.1">0</text>
<text x="79.4" y="168">X</text>
<text x="33" y="177.1">Connection | V_{1} | V_{2} | V_{3} |</text>
<text x="33" y="179.2">Open</text>
<text x="33" y="181.2">Short</text>
<text x="33" y="183.3">Load</text>
<text x="33" y="185.3">Off</text>
</g>
</svg>
